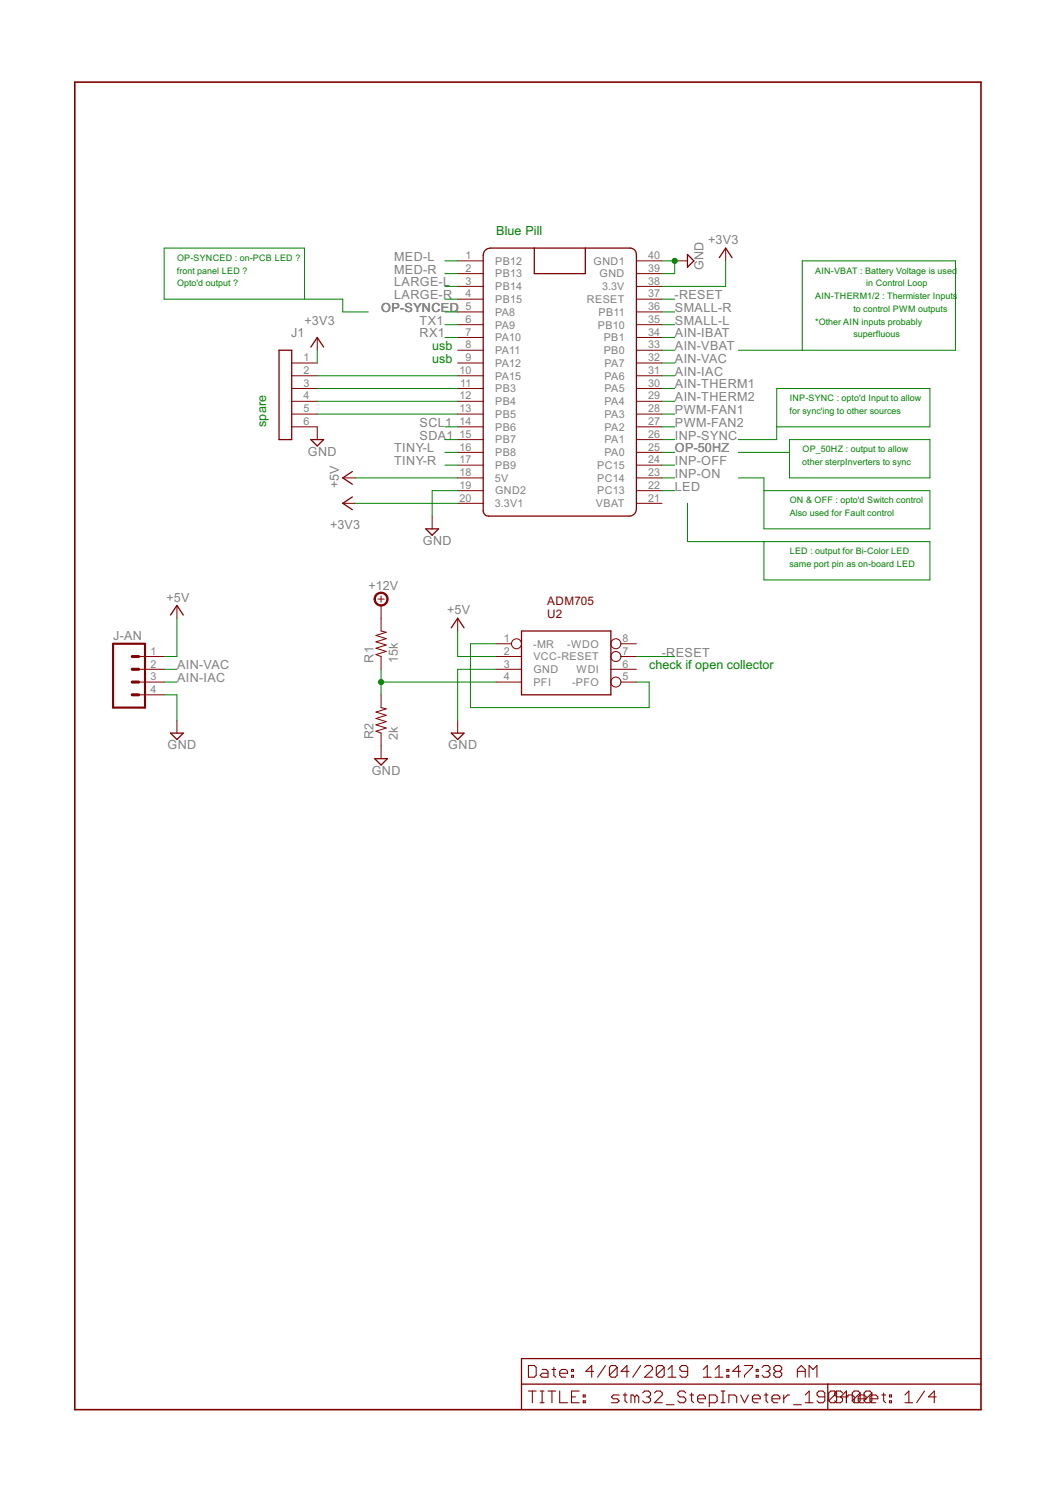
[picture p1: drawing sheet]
<svg xmlns="http://www.w3.org/2000/svg" width="210mm" height="297mm" viewBox="0 0 210 297" stroke-linecap="round" stroke-linejoin="round" font-family="sans-serif">
<g fill="none" stroke="#800000" stroke-width=".25">
<path d="M96.5 49.9l.4-.4 .7-.1h27.7l.6 .1 .4 .3 .3 .8v50.7l-.1 .6-.4 .5-.9 .3h-28a1.05 1.05 0 0 1-1.1-1.1v-50.8zM106.3 49.4v5h10.2v-5M136.8 50.6l1.2 1.3-1.2 1.3zM143.1 51.3l1.3-1.9 1.2 1.9M55.5 69.7h2.5v17.8h-2.5zM61.8 69l1.3-1.9 1.3 1.9M61.8 87.5h2.6l-1.3 1.2zM70.1 98.9l-1.9 1.2 1.9 1.3M70.1 93.8l-1.9 1.3 1.9 1.3M84.7 105.2h2.5l-1.2 1.3zM33.9 122.4l1.3-1.9 1.3 1.9M89.8 124.9l1.3-1.9 1.2 1.9"/>
<path d="M103.8 125.5h17.7v12.7h-17.7zM33.9 145.9h2.6l-1.3 1.2zM74.5 150.9h2.6l-1.3 1.3zM89.8 145.9h2.5l-1.2 1.2zM103.8 275.4h91.4M164.7 275.4v5.1M195.2 270.3h-91.4v10.2"/>
</g>
<g fill="none" stroke="#800000" stroke-width=".21">
<path d="M105.1 271.7h1.2l.4 .4v1.5l-.4 .4h-1.2zM105.1 276.8h1.6M105.9 276.8v2.3M107.5 276.8h.7M107.5 279.1h.7M107.9 272.5h.7l.4 .3v1.2h-1.1l-.4-.4 .4-.4h1.1M107.9 276.8v2.3M109 276.8h1.6M109.8 272.5h.8M109.8 276.8v2.3M110.2 272.1v1.5l.4 .4M111.4 273.2h1.5v-.4l-.4-.3h-.7l-.4 .3v.8l.4 .4h.7"/>
<path d="M111.4 276.8v2.3h1.5M113.7 273.6h.4v.4h-.4zM113.7 272.5h.4v.3h-.4zM113.7 277.9h.8M115.3 276.8h-1.6v2.3h1.6M116 277.5h.4v.4h-.4zM116 278.7h.4v.4h-.4zM118.1 272.8h-1.5l1.1-1.1v2.3M120.5 271.7l-1.6 2.3M122.8 272.1v1.5l-.4 .4h-.8l-.4-.4M122.8 272.1l-.4-.4h-.8l-.4 .4v1.5M122.8 272.1l-1.6 1.5"/>
<path d="M123.2 277.5h-1.2l-.4 .4 .4 .4h.8l.4 .4-.4 .4h-1.2M124 277.5h.8M124.4 277.1v1.6l.4 .4M125.1 272.8h-1.5l1.1-1.1v2.3M126.3 277.9l-.4-.4h-.4v1.6M126.3 277.9v1.2M126.3 277.9l.4-.4 .4 .4v1.2M127.5 271.7l-1.6 2.3M127.9 277.1l.4-.3h.7l.4 .3v.4l-.4 .4M128.2 272.1l.4-.4h.8l.4 .4v.4l-1.6 1.5h1.6M128.7 277.9h.3M129 277.9l.4 .4v.4l-.4 .4h-.7l-.4-.4"/>
<path d="M130.2 277.1l.4-.3h.8l.4 .3v.4l-1.6 1.6h1.6M132.1 272.1v1.5l-.3 .4h-.8l-.4-.4M132.1 272.1l-.3-.4h-.8l-.4 .4v1.5M132.1 272.1l-1.5 1.5M132.5 279.5h1.6M132.9 274h1.6M132.9 272.5l.8-.8v2.3M136.4 277.1l-.3-.3h-.8l-.4 .3v.4l.4 .4h.8l.3 .4v.4l-.3 .4h-.8l-.4-.4M136.8 272.8h-1.1l-.4-.3v-.4l.4-.4h.7l.4 .4v1.5l-.4 .4h-.7l-.4-.4M137.2 277.5h.8M137.6 277.1v1.6l.4 .4M138.8 278.3h1.5v-.4l-.3-.4h-.8l-.4 .4v.8l.4 .4h.8"/>
<path d="M139.9 274h1.6M139.9 272.5l.8-.8v2.3M141.1 279.1h1.2l.4-.4v-.8l-.4-.4h-1.2v2.4M142.3 274h1.5M142.3 272.5l.8-.8v2.3M143.5 276.8h.7M143.5 279.1h.7M143.8 276.8v2.3M144.6 273.6h.4v.4h-.4zM144.6 272.5h.4v.3h-.4zM145 279.1v-1.6h1.2l.4 .4v1.2M147.3 272.8h-1.5l1.2-1.1v2.3"/>
<path d="M147.4 277.5l.7 1.6 .8-1.6M148.1 271.7h1.6v.4l-1.6 1.5v.4M149.7 278.3h1.6v-.4l-.4-.4h-.8l-.4 .4v.8l.4 .4h.8M150.5 273.6h.4v.4h-.4zM150.5 272.5h.4v.3h-.4zM151.6 272.1l.4-.4h.8l.4 .4v.4l-.4 .3M152 277.5h.8M152.4 272.8h.4M152.4 277.1v1.6l.4 .4M152.8 272.8l.4 .4v.4l-.4 .4h-.8l-.4-.4M153.6 278.3h1.6v-.4l-.5-.4h-.7l-.4 .4v.8l.4 .4h.7M154.3 272.8l-.3 .4v.4l.3 .4h.8l.4-.4v-.4l-.4-.4"/>
<path d="M154.3 272.8l-.3-.3v-.4l.3-.4h.8l.4 .4v.4l-.4 .3M154.3 272.8h.8M155.9 277.5v1.6M157.1 277.5h-.4l-.8 .8M157.9 279.5h1.5M158.6 272.8h1.6M158.6 274v-1.5l.8-.8 .8 .8v1.5M160.2 279.1h1.6M160.2 277.5l.8-.7v2.3M161 274v-2.3l.8 .8 .7-.8v2.3M164.1 277.9h-1.2l-.3-.4v-.4l.3-.3h.8l.4 .3v1.6l-.4 .4h-.8l-.3-.4M166.1 278.7l.4 .4h.7l.4-.4v-.4l-.4-.4 1.2-1.1v2.3"/>
<path d="M166.5 277.1l-.4-.3h-.8l-.4 .3v1.6M166.5 277.1v1.6l-.4 .4h-.8l-.4-.4M166.5 277.1l-1.6 1.6M167.6 277.1l-.4-.3h-.7l-.4 .3v.4l.4 .4h2.3M168.4 277.9l.4-.4h.8l.4 .4v1.2M169.6 278.7l.3 .4M170.8 278.3h1.5v-.4l-.4-.4h-.8l-.3 .4v.8l.3 .4h.8M171.1 277.1l-.4-.3h-.8l-.3 .3v1.6M171.1 277.1v1.6l-.4 .4h-.8M171.1 277.1l-1.5 1.6M173.1 278.3h1.5v-.4l-.3-.4h-.8l-.4 .4v.8l.4 .4h.8M173.5 277.1l-.4-.3h-.8l-.4 .3v1.6"/>
<path d="M173.5 277.1v1.6l-.4 .4h-.8l-.4-.4M173.5 277.1l-1.6 1.6M175.4 277.5h.8M175.8 277.1v1.6l.4 .4M177 277.5h.4v.4h-.4zM177 278.7h.4v.4h-.4zM180 279.1h1.6M180 277.5l.8-.7v2.3M183.9 276.8l-1.5 2.3M186.3 277.9h-1.6l1.2-1.1v2.3"/>
</g>
<path d="M14.9 16.3h180.3v264.2h-180.3z" fill="none" stroke="#800000" stroke-width=".32"/>
<g fill="none" stroke="#800000" stroke-width=".2">
<path d="M91.1 51.9h5M91.1 54.4h5M91.1 57h5M91.1 59.5h5M126.6 51.9h5.1M126.6 54.4h5.1M126.6 57h5.1M126.6 59.5h5.1M134.2 51.9h2.6M144.4 49.4v2.5M58 72.2h5.1M58 74.8h5.1"/>
<path d="M58 77.3h5.1M58 79.8h5.1M63.1 67.1v2.6M91.1 62.1h5M91.1 64.6h5M91.1 67.1h5M91.1 69.7h5M91.1 72.2h5M91.1 74.8h5M91.1 77.3h5M91.1 79.8h5M126.6 62.1h5.1"/>
<path d="M126.6 64.6h5.1M126.6 67.1h5.1M126.6 69.7h5.1M126.6 72.2h5.1M126.6 74.8h5.1M126.6 77.3h5.1M126.6 79.8h5.1M58 82.4h5.1M58 84.9h5.1v2.6M68.2 95.1h2.5M91.1 82.4h5M91.1 84.9h5"/>
<path d="M91.1 87.5h5M91.1 90h5M91.1 92.5h5M91.1 95.1h5M91.1 97.6h5M126.6 82.4h5.1M126.6 84.9h5.1M126.6 87.5h5.1M126.6 90h5.1M126.6 92.5h5.1M126.6 95.1h5.1M126.6 97.6h5.1"/>
<path d="M68.2 100.1h2.5M75.2 119.2h1.3M75.8 118.6v1.2M86 102.7v2.5M91.1 100.1h5M126.6 100.1h5.1M27.6 130.6h5.1M27.6 133.2h5.1M27.6 135.7h5.1M27.6 138.2h5.1M35.2 120.5v2.5M75.8 120.5v5l1 .3-2 .6 2 .7-2 .6 2 .6-2 .7 2 .6-2 .6 1 .4v2.6"/>
<path d="M75.8 138.2v2.6l1 .2-2 .7 2 .6-2 .6 2 .7-2 .6 2 .6-2 .7 1 .4v5M91.1 123v2.5M98.7 128.1h3.1M98.7 130.6h5.1M98.7 133.2h5.1M98.7 135.7h5.1M121.5 133.2h5.1M123.5 128.1h3.1M123.5 130.6h3.1M123.5 135.7h3.1M35.2 143.3v2.6M91.1 143.3v2.6"/>
<circle cx="102.8" cy="128.1" r=".99"/>
<circle cx="122.5" cy="135.7" r=".99"/>
<circle cx="122.5" cy="128.1" r=".99"/>
<circle cx="122.5" cy="130.6" r=".99"/>
</g>
<path d="M74.8 118.2a1.4 1.4 0 0 1 2.2 .3 1.4 1.4 0 0 1-.8 2.1 1.4 1.4 0 0 1-1.8-1.4h.3a1.15 1.15 0 0 1 1.6-1.1 1.15 1.15 0 0 1 .3 1.9 1.15 1.15 0 0 1-1.9-.5v-.3h-.3z" fill-rule="evenodd" fill="#800000" stroke="#800000" stroke-width=".2"/>
<path d="M22.5 128.1h6.4v12.7h-6.4z" fill="none" stroke="#800000" stroke-width=".42"/>
<path d="M26.3 130.6h1.3M26.3 133.2h1.3M26.3 135.7h1.3M26.3 138.2h1.3" fill="none" stroke="#800000" stroke-width=".61"/>
<g fill="none" stroke="#008000" stroke-width=".2">
<path d="M60.6 59.5v-10.1h-27.9v10.1h35.5v2.6h5.1M88.5 57h2.6M88.5 54.4h2.6M88.5 51.9h2.6M88.5 59.5h2.6M131.7 51.9h2.5v2.5h-2.5M131.7 59.5h2.5M144.4 51.9v5.1h-12.7M63.1 69.7v2.5M63.1 74.8h28M63.1 77.3h28M63.1 79.8h28"/>
<path d="M88.5 64.6h2.6M88.5 62.1h2.6M88.5 67.1h2.6M131.7 64.6h2.5M131.7 62.1h2.5M131.7 67.1h2.5M131.7 69.7h2.5M131.7 72.2h2.5M131.7 74.8h2.5M131.7 77.3h2.5M131.7 79.8h2.5M146.9 69.7h43.2v-17.8h-30.5v17.8"/>
<path d="M63.1 82.4h28M70.7 95.1h20.4M88.5 90h2.6M88.5 92.5h2.6M88.5 84.9h2.6M88.5 87.5h2.6M91.1 97.6h-5.1v5.1M131.7 95.1h2.5M131.7 97.6h2.5M131.7 90h2.5M131.7 92.5h2.5M131.7 84.9h2.5"/>
<path d="M131.7 87.5h2.5M131.7 82.4h2.5M146.9 95.1h5.1v10.1h33v-7.6h-33M146.9 90h10.2M154.5 84.9h30.5v-7.6h-30.5v10.2h-7.6M157.1 87.5h27.9v7.6h-27.9zM70.7 100.1h20.4M136.8 100.1v7.7h48.2v7.6h-33v-7.6M32.7 138.2h2.5v5.1M32.7 133.2h2.5M32.7 135.7h2.5M35.2 123v7.6h-2.5"/>
<path d="M75.8 135.7h22.9M75.8 133.2v5M91.1 125.5v5.1h7.6M98.7 133.2h-7.6v10.1M98.7 128.1h-5.1v12.7h35.6v-5.1h-2.6M126.6 130.6h7.6"/>
</g>
<g fill="#008000" stroke="#008000" stroke-width=".2">
<circle cx="134.2" cy="51.9" r=".51"/>
<circle cx="75.8" cy="135.7" r=".51"/>
</g>
<g font-size="2.8" fill="#008000">
<text x="98.7" y="46.8">Blue Pill</text>
<text x="86" y="69.7">usb</text>
<text x="86" y="72.2">usb</text>
<text x="53" y="84.9" transform="rotate(-90 53 84.9)">spare</text>
<text x="129.2" y="133.2">check if open collector</text>
</g>
<g font-size="2.8" fill="#808080">
<text x="78.4" y="51.9">MED-L</text>
<text x="139.9" y="53.8" transform="rotate(-90 139.9 53.8)">GND</text>
<text x="140.9" y="48.6">+3V3</text>
<text x="78.4" y="54.4">MED-R</text>
<text x="78.4" y="57">LARGE-L</text>
<text x="78.4" y="59.5">LARGE-R</text>
<text x="134.2" y="59.5">-RESET</text>
<text x="60.6" y="64.6">+3V3</text>
<text x="75.9" y="62.1">OP-SYNCED</text>
<text x="83.5" y="64.6">TX1</text>
<text x="134.3" y="64.6">SMALL-L</text>
<text x="134.3" y="62.1">SMALL-R</text>
<text x="57.9" y="67.1">J1</text>
<text x="83.5" y="67.1">RX1</text>
<text x="134.3" y="69.7">AIN-VBAT</text>
<text x="134.3" y="67.1">AIN-IBAT</text>
<text x="134.3" y="72.2">AIN-VAC</text>
<text x="134.3" y="74.8">AIN-IAC</text>
<text x="134.3" y="77.3">AIN-THERM1</text>
<text x="134.3" y="79.8">AIN-THERM2</text>
<text x="134.3" y="82.4">PWM-FAN1</text>
<text x="78.4" y="90">TINY-L</text>
<text x="83.5" y="84.9">SCL1</text>
<text x="83.5" y="87.5">SDA1</text>
<text x="134.3" y="90">OP-50HZ</text>
<text x="134.3" y="87.5">INP-SYNC</text>
<text x="134.3" y="84.9">PWM-FAN2</text>
<text x="61.3" y="90.6">GND</text>
<text x="78.4" y="92.5">TINY-R</text>
<text x="134.3" y="95.1">INP-ON</text>
<text x="134.3" y="92.5">INP-OFF</text>
<text x="67.4" y="97.1" transform="rotate(-90 67.4 97.1)">+5V</text>
<text x="134.3" y="97.6">LED</text>
<text x="65.7" y="105.2">+3V3</text>
<text x="84.1" y="108.4">GND</text>
<text x="33.1" y="119.7">+5V</text>
<text x="73.3" y="117.3">+12V</text>
<text x="89" y="122.2">+5V</text>
<text x="22.5" y="127.3">J-AN</text>
<text x="74.3" y="131.9" transform="rotate(-90 74.3 131.9)">R1</text>
<text x="79.1" y="131.9" transform="rotate(-90 79.1 131.9)">15k</text>
<text x="131.7" y="130.6">-RESET</text>
<text x="35.2" y="133.2">AIN-VAC</text>
<text x="35.2" y="135.7">AIN-IAC</text>
<text x="33.3" y="149">GND</text>
<text x="74.3" y="147.1" transform="rotate(-90 74.3 147.1)">R2</text>
<text x="79.1" y="147.1" transform="rotate(-90 79.1 147.1)">2k</text>
<text x="89.2" y="149">GND</text>
<text x="74" y="154.1">GND</text>
</g>
<g font-size="2.6" fill="#800000">
<text x="108.9" y="123">U2</text>
<text x="108.9" y="120.5">ADM705</text>
</g>
<g font-size="2.4" fill="#808080">
<text x="92.6" y="51.5">1</text>
<text x="98.5" y="52.7">PB12</text>
<text x="118.1" y="52.7">GND1</text>
<text x="128.9" y="51.5">40</text>
<text x="92.6" y="54.1">2</text>
<text x="92.6" y="56.6">3</text>
<text x="92.6" y="59.2">4</text>
<text x="98.5" y="55.2">PB13</text>
<text x="98.5" y="57.7">PB14</text>
<text x="119.3" y="55.2">GND</text>
<text x="119.8" y="57.7">3.3V</text>
<text x="128.9" y="54.1">39</text>
<text x="128.9" y="56.6">38</text>
<text x="128.9" y="59.2">37</text>
<text x="92.6" y="61.7">5</text>
<text x="92.6" y="64.2">6</text>
<text x="98.5" y="60.3">PB15</text>
<text x="98.5" y="62.8">PA8</text>
<text x="98.5" y="65.4">PA9</text>
<text x="116.8" y="60.3">RESET</text>
<text x="118.9" y="65.4">PB10</text>
<text x="119.1" y="62.8">PB11</text>
<text x="128.9" y="61.7">36</text>
<text x="128.9" y="64.2">35</text>
<text x="60.4" y="71.9">1</text>
<text x="92.6" y="66.8">7</text>
<text x="92.6" y="69.3">8</text>
<text x="92.6" y="71.9">9</text>
<text x="98.5" y="67.9">PA10</text>
<text x="98.5" y="70.4">PA11</text>
<text x="120.1" y="67.9">PB1</text>
<text x="120.1" y="70.4">PB0</text>
<text x="128.9" y="66.8">34</text>
<text x="128.9" y="69.3">33</text>
<text x="128.9" y="71.9">32</text>
<text x="60.4" y="74.4">2</text>
<text x="60.4" y="76.9">3</text>
<text x="91.4" y="74.4">10</text>
<text x="91.6" y="76.9">11</text>
<text x="98.5" y="73">PA12</text>
<text x="98.5" y="75.5">PA15</text>
<text x="120.3" y="73">PA7</text>
<text x="120.3" y="75.5">PA6</text>
<text x="128.9" y="74.4">31</text>
<text x="128.9" y="76.9">30</text>
<text x="60.4" y="79.5">4</text>
<text x="60.4" y="82">5</text>
<text x="91.4" y="79.5">12</text>
<text x="91.4" y="82">13</text>
<text x="98.5" y="78.1">PB3</text>
<text x="98.5" y="80.6">PB4</text>
<text x="98.5" y="83.1">PB5</text>
<text x="120.3" y="78.1">PA5</text>
<text x="120.3" y="80.6">PA4</text>
<text x="120.3" y="83.1">PA3</text>
<text x="128.9" y="79.5">29</text>
<text x="128.9" y="82">28</text>
<text x="60.4" y="84.6">6</text>
<text x="91.4" y="84.6">14</text>
<text x="91.4" y="87.1">15</text>
<text x="91.4" y="89.6">16</text>
<text x="98.5" y="85.7">PB6</text>
<text x="98.5" y="88.2">PB7</text>
<text x="120.3" y="85.7">PA2</text>
<text x="120.3" y="88.2">PA1</text>
<text x="128.9" y="84.6">27</text>
<text x="128.9" y="87.1">26</text>
<text x="128.9" y="89.6">25</text>
<text x="91.4" y="92.2">17</text>
<text x="91.4" y="94.7">18</text>
<text x="98.5" y="95.8">5V</text>
<text x="98.5" y="90.8">PB8</text>
<text x="98.5" y="93.3">PB9</text>
<text x="118.8" y="93.3">PC15</text>
<text x="118.8" y="95.8">PC14</text>
<text x="120.3" y="90.8">PA0</text>
<text x="128.9" y="92.2">24</text>
<text x="128.9" y="94.7">23</text>
<text x="91.4" y="97.3">19</text>
<text x="91.4" y="99.8">20</text>
<text x="98.5" y="100.9">3.3V1</text>
<text x="98.5" y="98.4">GND2</text>
<text x="118.6" y="100.9">VBAT</text>
<text x="118.8" y="98.4">PC13</text>
<text x="128.9" y="97.3">22</text>
<text x="128.9" y="99.8">21</text>
<text x="29.9" y="130.3">1</text>
<text x="100.2" y="127.7">1</text>
<text x="100.2" y="130.3">2</text>
<text x="106.1" y="128.8">-MR</text>
<text x="106.1" y="131.4">VCC-RESET</text>
<text x="112.9" y="128.8">-WDO</text>
<text x="123.9" y="130.3">7</text>
<text x="123.9" y="127.7">8</text>
<text x="29.9" y="132.8">2</text>
<text x="29.9" y="135.3">3</text>
<text x="29.9" y="137.9">4</text>
<text x="100.2" y="132.8">3</text>
<text x="100.2" y="135.3">4</text>
<text x="106.1" y="133.9">GND</text>
<text x="106.1" y="136.5">PFI</text>
<text x="113.8" y="136.5">-PFO</text>
<text x="114.7" y="133.9">WDI</text>
<text x="123.9" y="135.3">5</text>
<text x="123.9" y="132.8">6</text>
</g>
<g font-size="2" fill="#008000">
<text x="35.2" y="51.9">OP-SYNCED : on-PCB LED ?</text>
<text x="35.2" y="54.4">front panel LED ?</text>
<text x="35.2" y="57">Opto'd output ?</text>
<text x="162.2" y="54.4">AIN-VBAT : Battery Voltage is used</text>
<text x="162.2" y="59.5">AIN-THERM1/2 : Thermister Inputs</text>
<text x="172.3" y="57">in Control Loop</text>
<text x="162.2" y="64.6">*Other AIN inputs probably</text>
<text x="169.8" y="62.1">to control PWM outputs</text>
<text x="169.8" y="67.1">superfluous</text>
<text x="157.1" y="82.4">for sync'ing to other sources</text>
<text x="157.1" y="79.8">INP-SYNC : opto'd Input to allow</text>
<text x="159.7" y="90">OP_50HZ : output to allow</text>
<text x="159.6" y="92.5">other sterpInverters to sync</text>
<text x="157.1" y="100.1">ON &amp; OFF : opto'd Switch control</text>
<text x="157.1" y="102.7">Also used for Fault control</text>
<text x="157.1" y="112.8">same port pin as on-board LED</text>
<text x="157.1" y="110.3">LED : output for Bi-Color LED</text>
</g>
</svg>
